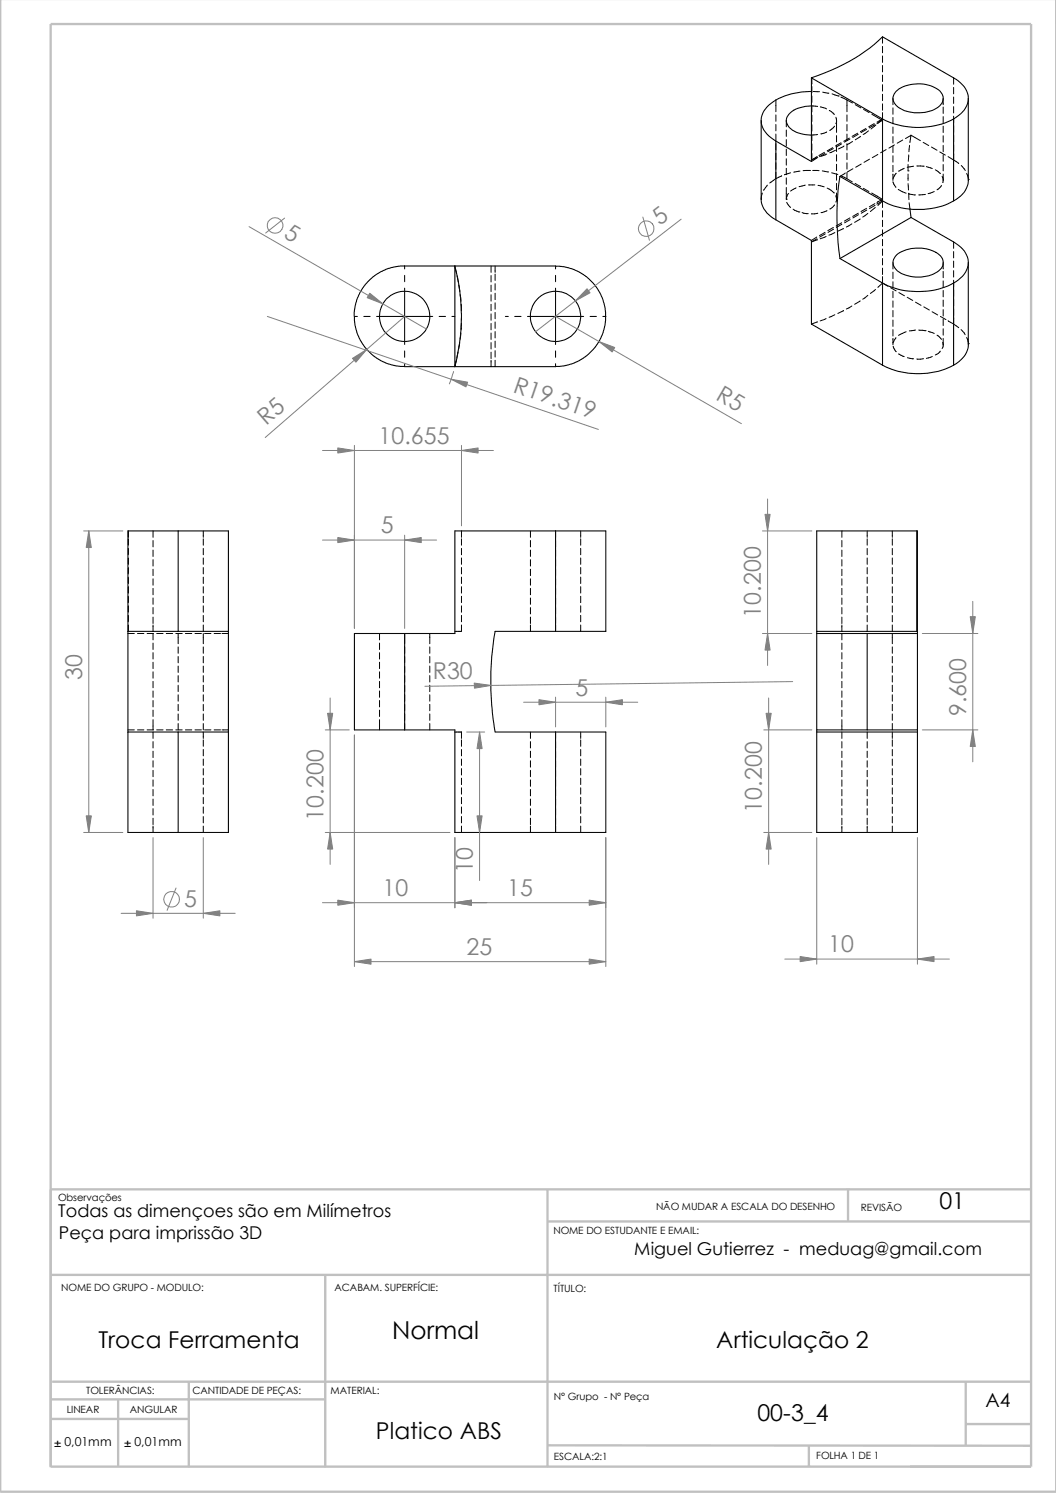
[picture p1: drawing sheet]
<svg xmlns="http://www.w3.org/2000/svg" width="210mm" height="297mm" viewBox="0 0 210 297" stroke-linecap="round" stroke-linejoin="round" font-family="sans-serif">
<g fill="none" stroke="#c0c0c0" stroke-width=".47">
<path d="M0 -.1v296.9h210.1v-296.9M10.1 236.6h195M108.9 236.6v55.3M168.7 236.5v6.4M10.1 253.6h195M64.7 253.6v38.3M108.9 243h96.2M10 278.4h54.6M10.4 274.9h194.7M23.5 278.4v13.2M37.5 274.9v17M192.1 274.8v12.7"/>
<path d="M10.1 291.8h195v-287h-195v287.1M10.2 282.3h27.3M108.9 287.5l96.2 .1M160.9 287.5v4.3M192.1 283.3h13"/>
</g>
<g fill="none" stroke="#000" stroke-width=".2">
<path d="M154.3 19.9v2.3M161.5 15.5v1.2M161.5 17.2v1.3M161.5 19.1v1.3M161.7 18.2h.1M161.8 18.2h1.2M163.6 18.3l1.2 .2M165.5 18.7l1.2 .4M166.7 19.1h.1M167.3 19.3l2.2 1.2M168.4 19.9v2.3M175.5 7.3v1.3"/>
<path d="M175.5 9.2v1.3M175.5 11.1v1.3M175.5 13v1.3M175.5 14.9v1.3M175.5 16.8v1.3M175.5 18.8v1.2M177.6 19.6v1.2M187.6 19.6v1.2M189.7 15.5v1.3M189.7 17.4v1.3M189.7 19.3v1.3M151.6 38.4l-.2 1.3"/>
<path d="M152.6 36.8l-.8 1M154.1 35.6l-1 .8M154.3 22.9v1.2M154.3 24.8v1.2M154.3 26.7v1.2M154.3 28.6v1.2M154.3 30.5v1.3M154.3 32.4v1.3M154.3 34.3v1.3l1.1-.6M156 34.8h.1M156.4 39.6h.1M156.4 24v1.2"/>
<path d="M156.4 25.9v1.2M156.4 27.8v1.2M156.4 29.7v1.2M156.4 31.6v1.3M156.4 33.5v1.3M156.4 35.4v1.3M156.4 37.3v2.4M156.8 38.5l-.4 1.1M157.2 34.4l-1.2 .4M158.3 37.4l-1.1 .6M159.1 34l-1.2 .2M160.1 36.8l-1.2 .3"/>
<path d="M160.8 36.8h1.3M161 33.9h.1M161 33.9l-1.3 .1M161.4 21.1l1.2 .1M161.5 21v1.3M161.5 22.9v1.3M161.5 24.8v1.3M161.5 26.7v1.3M161.5 28.6v1.3M161.5 30.5v1.3M161.6 33.9l1.3 .1M162.4 31.5l-1 .6"/>
<path d="M162.5 31.1l-1 .7M162.6 21.2h.1M162.6 26.8l-1.2 .1M162.6 31.3l-1.1 .5M162.7 36.9l1.2 .3M163.2 21.3l1.2 .4M163.5 34l1.3 .2M164 30.3l-1.1 .6M164.1 30.5l-1.1 .7M164.4 30.6l-1.2 .5M164.4 26.2l-1.2 .4M164.5 37.4l1.4 1"/>
<path d="M164.9 22l1 .8M165.4 34.4l1.2 .3M165.6 29.4l-1.1 .6M165.7 29.5l-1.1 .7M165.9 25.1l-.9 .9M166.2 29.9l-1.2 .5M166.2 38.9l.2 .6M166.2 24.6h.1M166.2 23.3l.2 .7v2.3M166.4 24.3l-.1 .3M166.4 27v1.2M166.4 28.9v1.2"/>
<path d="M166.4 30.8v1.2M166.4 32.7v1.3M166.4 34.6v1.3M166.4 36.5v1.3M166.4 38.4l-.1 1.8M167.2 35l1.2 .5M167.3 28.4l-1.1 .6M167.4 28.6l-1.1 .7M167.9 29l-1.1 .6M168.1 34.4l-1.1 .7M168.4 34.3v1.3l1.1 .6M168.4 22.9v1.2"/>
<path d="M168.4 24.8v1.2M168.4 26.7v1.2M168.4 28.6v1.2M168.4 30.5v1.3M168.4 32.4v1.3M168.9 27.5l-1.1 .6M169 27.6l-1.1 .7M169.5 28.2l-1.1 .6M169.6 33.6l-1.1 .6M170.1 36.5l1.1 .6M170.1 20.8l1.1 .7M170.6 26.5l-1.1 .6"/>
<path d="M170.7 26.7l-1.1 .6M171.2 27.1l-1.1 .7M171.3 32.6l-1.1 .7M171.7 37.5l1.1 .6M171.7 21.8l1.1 .6M172.2 25.6l-1.1 .6M172.3 25.7l-1.1 .7M172.7 26l-1 .8M172.9 31.7l-1.1 .6M173.4 38.4l2.1 1.3M173.4 22.7l2.1 1.3M173.9 24.6l-1.1 .6"/>
<path d="M174 24.8l-1.1 .6M174.2 24.8l-1 .9M174.4 24.3l1.1-.6-.9 .8M174.6 30.7l-1.1 .7M175.5 40l-1.1 .6M175.5 20.7v1.2M175.5 22.4v1.6M175.5 39.7v1.6M175.5 24l-1.1 .6M175.5 39.7l-1.1 .6M176.2 29.8l-1.1 .6M177.6 36.2l.6 1.1"/>
<path d="M177.6 21.5v1.2M177.6 23.4v1.2M177.6 25.3v1.2M177.6 27.2v1.2M177.6 29.1v1.3M177.6 31v1.3M177.6 32.9v1.3M177.6 34.6v1.3M177.9 28.8l-1.1 .7M178.2 34.5l-.6 1.1M178.6 37.7l1.6 .7M179.5 27.9l-1.1 .6"/>
<path d="M179.8 33.5l-1.1 .5M180.1 27.6l1.1-.7-.3 1.4M180.6 34h.1M180.6 36.5l.1 1.3M180.6 32.7v1.3M180.6 34.6v1.3M180.7 38.4l.1 1.3M180.7 30.8l-.1 1.3M180.8 38.6l1.3 .2M180.9 28.9l-.1 1.3M181.1 26.9l1.9 1.1M181.7 33.1l-1.3 .2"/>
<path d="M182.3 33l1.3 .1M183.6 33.1h.1M183.6 28.3l1.1 .7M184 38.7l-1.3 .1M184.2 33.1l1.2 .4M185.3 29.3l1.1 .6M185.8 38.1l-1.2 .4M186 33.8l1 .7M186.9 30.2l1.1 .7M187.2 36.9l-.8 .9M187.4 35.1l.2 .5M187.6 34.6l-.1 1.7"/>
<path d="M187.6 21.3v1.3M187.6 23.2v1.3M187.6 25.1v1.3M187.6 27v1.3M187.6 28.9v1.3M187.6 30.8v1.3M187.6 32.7v1.3M188.6 31.2l1.1 .6M189.7 21.2v1.3M189.7 23.1v1.3M189.7 25v1.3M189.7 26.9v1.3"/>
<path d="M189.7 28.8v1.3M189.7 30.6v1.2M189.7 31.8l1 .7M191.2 32.9l.8 1M192.2 34.5l.4 1.2M192.6 35.7h.1M80.5 52.9v.6M80.5 54.8v1.2M80.5 57.3v11.2M90.5 53l.3 1.3M90.9 54.9l.2 1.2M91.2 56.7l.2 1.3"/>
<path d="M91.5 58.6l.2 1.3M97.7 52.9v1.3M97.7 54.8v1.3M97.7 56.7v1.3M97.7 58.6v1.3M98.5 52.9v1.3M98.5 54.5v1.3M98.5 56.4v1.3M98.5 58.3v1.3M110.5 52.9v.6M110.5 54.8v1.2M110.5 57.3v11.2"/>
<path d="M156.5 40.3l.7 1M157.7 41.6l1.2 .6M158.9 42.2h.1M159.5 42.3l1.2 .2M162.4 47.2l-1 .6M162.5 47.5l-1.1 .6 1.2-.4M162.6 42.4l-1.2 .1M164.1 46.2l-1.1 .7M164.1 46.5l-1.1 .7M164.3 47l-1.2 .5M164.5 41.9l-1.2 .4M165.7 45.3l-1.1 .6"/>
<path d="M165.8 45.6l-1.1 .6M166 40.8l-1 .8M166 46.3l-1.2 .5M166.2 40.2h.1M167.4 44.3l-1.1 .7M167.4 44.6l-1.1 .7M167.7 45.5l-1.1 .5M169 43.3l-1.1 .7M169.1 43.7l-1.1 .6M169.4 44.5l-1.1 .7M170.7 42.4l-1.1 .7M170.7 42.7l-1.1 .6"/>
<path d="M171.1 43.6l-1.1 .6M171.1 59.9l-1.1 .6M172.3 41.4l-1.1 .7M172.4 41.8l-1.1 .6M172.6 42.5l-1 .7M172.6 58.8l-1 .7M174 40.5l-1.1 .6M174 40.9l-1.1 .6M174.1 41.3l-1 .8M174.1 57.6l-1 .8M175.5 41.9v1.3M175.5 43.8v1.3"/>
<path d="M175.5 45.7v1.3M175.5 47.6v1.3M175.5 49.5v1.3M175.5 51.4v1.3M175.5 53.3v1.3M175.5 55v1.3M175.5 56.3l1.1 .6M175.5 40l-.9 .9M175.5 56.3l-.9 .9M177.1 57.2l1.1 .7M177.6 52.2v1.3M177.6 54.1v1.3"/>
<path d="M177.6 56v1.3M177.6 58v1.2M177.6 59.9v1.2M178.8 58.2l1.1 .6M180.4 59.1l1.1 .7M180.8 40.3l.2 1.3M187.6 52.2v1.3M187.6 54v1.2M187.6 55.9v1.3M187.6 57.8v1.3M187.6 59.7v1.3M189.7 48.1v1.3"/>
<path d="M189.7 50v1.3M189.7 51.9v1.3M189.7 53.8v1.3M189.7 55.8v1.2M189.7 57.7v1.2M189.7 59.6v1.2M70.5 62.9h.6M72.3 62.9h1.3M74.9 62.9h11.2M80.5 69.8v1.3M80.5 72.3v.6M87.3 62.9h1.3"/>
<path d="M89.9 62.9h.6M90.8 71.7l-.3 1.2M91.1 70l-.3 1.2M91.4 68.1l-.2 1.3M91.7 66.3l-.2 1.2M91.7 60.5v1.3M91.7 64.3v1.3M91.8 62.4v1.3M97.7 60.5v1.3M97.7 62.4v1.3M97.7 64.3v1.3M97.7 66.3v1.2"/>
<path d="M97.7 68.2v1.2M97.7 70.1v1.2M97.7 71.7v1.2M98.5 60.2v1.3M98.5 62.1v1.3M98.5 64.1v1.2M98.5 66v1.2M98.5 67.9v1.2M98.5 69.8v1.2M98.5 71.7v1.2M100.5 62.9h.6M102.4 62.9h1.2"/>
<path d="M104.9 62.9h11.2M110.5 69.8v1.3M110.5 72.3v.6M117.3 62.9h1.3M119.9 62.9h.6M162.6 64.1l-1.2 .4M164.3 63.4l-1.2 .4M166 62.6l-1.1 .5M167.8 61.8l-1.2 .6M169.4 60.9l-1.1 .6M177.6 61.8v1.2M177.6 63.7v1.2"/>
<path d="M177.6 65.6v1.2M177.6 67.3v1.3M177.6 68.9l.6 1.1M178.2 67.2l-.6 1M178.7 70.4l1.1 .6M180.2 66l-1.5 .7M180.5 71.2l1.2 .2M182.1 65.7l-1.3 .1M182.1 60.1l1.1 .6M182.7 65.7l1.3 .1M183.6 71.3l-1.3 .1M183.7 61l1.1 .7"/>
<path d="M184 65.8h.1M184.6 65.9l1.2 .4M185.4 62l1.1 .7M185.4 70.9l-1.2 .4M186.4 66.7l.8 .8M187 69.8l-.4 .5-.6 .3M187 62.9l1.1 .7M187.5 68.1l.1 .4M187.6 61.6v1.3M187.6 63.5v1.3M187.6 65.4v1.3M187.6 67.3v1.5l-.2 .5"/>
<path d="M188.6 63.8l1 .6M189.7 61.5v1.2M189.7 63.2v1.3l1 .7M191.1 65.6l.8 1M192.2 67.1l.4 1.3M192.6 68.4h.1M25.5 105.6v1.3M25.5 107.2v1.3M25.5 109.1v1.3M25.5 111v1.3M25.5 112.9v1.3M25.5 114.8v1.3"/>
<path d="M25.5 116.7v1.3M25.5 118.6v1.3M30.4 105.6v1.3M30.4 107.5v1.3M30.4 109.4v1.3M30.4 111.3v1.3M30.4 113.2v1.3M30.4 115.1v1.3M30.4 117.1v1.2M30.4 119v1.2M40.4 105.6v1.3M40.4 107.2v1.3"/>
<path d="M40.4 109.1v1.3M40.4 111v1.3M40.4 112.9v1.3M40.4 114.8v1.3M40.4 116.7v1.3M40.4 118.6v1.3M91.8 105.6v1.3M91.8 107.2v1.3M91.8 109.1v1.3M91.8 111v1.3M91.8 112.9v1.3M91.8 114.8v1.3"/>
<path d="M91.8 116.7v1.3M91.8 118.6v1.3M105.5 105.6v1.3M105.5 107.5v1.3M105.5 109.4v1.3M105.5 111.3v1.3M105.5 113.2v1.3M105.5 115.1v1.3M105.5 117.1v1.2M105.5 119v1.2M110.5 105.6v1.3M110.5 107.5v1.3"/>
<path d="M110.5 109.4v1.3M110.5 111.3v1.3M110.5 113.2v1.3M110.5 115.1v1.3M110.5 117.1v1.2M110.5 119v1.2M115.5 105.6v1.3M115.5 107.2v1.3M115.5 109.1v1.3M115.5 111v1.3M115.5 112.9v1.3M115.5 114.8v1.3"/>
<path d="M115.5 116.7v1.3M115.5 118.6v1.3M167.4 105.6v1.3M167.4 107.5v1.3M167.4 109.4v1.3M167.4 111.3v1.3M167.4 113.2v1.3M167.4 115.1v1.3M167.4 117.1v1.2M167.4 119v1.2M172.5 105.6v1.3M172.5 107.2v1.3"/>
<path d="M172.5 109.1v1.3M172.5 111v1.3M172.5 112.9v1.3M172.5 114.8v1.3M172.5 116.7v1.3M172.5 118.6v1.3M177.5 105.6v1.3M177.5 107.2v1.3M177.5 109.1v1.3M177.5 111v1.3M177.5 112.9v1.3M177.5 114.8v1.3"/>
<path d="M177.5 116.7v1.3M177.5 118.6v1.3M25.4 126h1.3M25.5 120.5v1.3M25.5 122.4v1.3M25.5 124.3v1.3M27.3 126h1.3M29.3 126h1.2M30.4 120.9v1.2M30.4 122.8v1.2M30.4 124.3v1.3M30.4 126v1.3"/>
<path d="M30.4 127.9v1.3M30.4 129.8v1.3M30.4 131.7v1.3M30.4 133.6v1.3M30.4 135.6v1.2M30.4 137.5v1.2M30.4 139.4v1.2M31.2 126h1.2M33.1 126h1.2M35 126h1.2M35.4 126v2.1M35.4 128.7v1.3"/>
<path d="M35.4 130.6v1.3M35.4 132.5v1.3M35.4 134.4v1.3M35.4 136.3v1.3M35.4 138.2v1.3M36.9 126h1.2M38.8 126h1.2M40.4 120.5v1.3M40.4 122.4v1.3M40.4 124.3v1.3M40.4 126v2.1M40.4 128.7v1.3"/>
<path d="M40.4 130.6v1.3M40.4 132.5v1.3M40.4 134.4v1.3M40.4 136.3v1.3M40.4 138.2v1.3M40.7 126h1.3M42.6 126h1.3M44.2 126h1.2M75.5 126v1.3M75.5 127.9v1.3M75.5 129.8v1.3M75.5 131.7v1.3"/>
<path d="M75.5 133.6v1.3M75.5 135.6v1.2M75.5 137.5v1.2M75.5 139.4v1.2M80.5 126v2.1M80.5 128.7v1.3M80.5 130.6v1.3M80.5 132.5v1.3M80.5 134.4v1.3M80.5 136.3v1.3M80.5 138.2v1.3M85.5 126v2.1"/>
<path d="M85.5 128.7v1.3M85.5 130.6v1.3M85.5 132.5v1.3M85.5 134.4v1.3M85.5 136.3v1.3M85.5 138.2v1.3M90.5 125.6h1.2M91.8 120.5v1.3M91.8 122.4v1.3M91.8 124.3v1.3M105.5 120.9v1.2M105.5 122.8v1.2"/>
<path d="M105.5 124.3v1.3M110.5 120.9v1.2M110.5 122.8v1.2M110.5 124.3v1.3M115.5 120.5v1.3M115.5 122.4v1.3M115.5 124.3v1.3M167.4 120.9v1.2M167.4 122.8v1.2M167.4 124.3v1.3M167.4 126v1.3M167.4 127.9v1.3"/>
<path d="M167.4 129.8v1.3M167.4 131.7v1.3M167.4 133.6v1.3M167.4 135.6v1.2M167.4 137.5v1.2M167.4 139.4v1.2M172.5 120.5v1.3M172.5 122.4v1.3M172.5 124.3v1.3M177.5 120.5v1.3M177.5 122.4v1.3M177.5 124.3v1.3"/>
<path d="M177.5 126v2.1M177.5 128.7v1.3M177.5 130.6v1.3M177.5 132.5v1.3M177.5 134.4v1.3M177.5 136.3v1.3M177.5 138.2v1.3M182.3 125.6h.2M25.4 145.2h1.3M27.3 145.2h1.3M29.3 145.2h1.2M30.4 141.3v1.2"/>
<path d="M30.4 143.2v2M30.4 145.6v1.3M30.4 147.5v1.3M30.4 149.4v1.3M30.4 151.3v1.3M30.4 153.2v1.3M30.4 155.2v1.2M30.4 157.1v1.2M30.4 159v1.2M31.2 145.2h1.2M33.1 145.2h1.2M35 145.2h1.2"/>
<path d="M35.4 140.1v1.3M35.4 142v1.3M35.4 143.9v1.3M36.9 145.2h1.2M38.8 145.2h1.2M40.4 140.1v1.3M40.4 142v1.3M40.4 143.9v1.3M40.4 145.6v1.3M40.4 147.2v1.3M40.4 149.1v1.3M40.4 151v1.3"/>
<path d="M40.4 152.9v1.3M40.4 154.8v1.3M40.4 156.7v1.3M40.4 158.6v1.3M40.7 145.2h1.3M42.6 145.2h1.3M44.2 145.2h1.2M75.5 141.3v1.2M75.5 143.2v2M80.5 140.1v1.3M80.5 142v1.3M80.5 143.9v1.3"/>
<path d="M85.5 140.1v1.3M85.5 142v1.3M85.5 143.9v1.3M90.5 145.6h1.3v1.3M91.8 147.2v1.3M91.8 149.1v1.3M91.8 151v1.3M91.8 152.9v1.3M91.8 154.8v1.3M91.8 156.7v1.3M91.8 158.6v1.3M105.5 145.6v1.3"/>
<path d="M105.5 147.5v1.3M105.5 149.4v1.3M105.5 151.3v1.3M105.5 153.2v1.3M105.5 155.2v1.2M105.5 157.1v1.2M105.5 159v1.2M110.5 145.6v1.3M110.5 147.5v1.3M110.5 149.4v1.3M110.5 151.3v1.3M110.5 153.2v1.3"/>
<path d="M110.5 155.2v1.2M110.5 157.1v1.2M110.5 159v1.2M115.5 145.6v1.3M115.5 147.2v1.3M115.5 149.1v1.3M115.5 151v1.3M115.5 152.9v1.3M115.5 154.8v1.3M115.5 156.7v1.3M115.5 158.6v1.3M167.4 141.3v1.2"/>
<path d="M167.4 143.2v2M167.4 145.6v1.3M167.4 147.5v1.3M167.4 149.4v1.3M167.4 151.3v1.3M167.4 153.2v1.3M167.4 155.2v1.2M167.4 157.1v1.2M167.4 159v1.2M172.5 145.6v1.3M172.5 147.5v1.3M172.5 149.4v1.3"/>
<path d="M172.5 151.3v1.3M172.5 153.2v1.3M172.5 155.2v1.2M172.5 157.1v1.2M172.5 159v1.2M177.5 140.1v1.3M177.5 142v1.3M177.5 143.9v1.3M177.5 145.6v1.3M177.5 147.2v1.3M177.5 149.1v1.3M177.5 151v1.3"/>
<path d="M177.5 152.9v1.3M177.5 154.8v1.3M177.5 156.7v1.3M177.5 158.6v1.3M30.4 160.9v1.2M30.4 162.8v1.2M30.4 164.3v1.3M40.4 160.5v1.3M40.4 162.4v1.3M40.4 164.3v1.3M91.8 160.5v1.3M91.8 162.4v1.3"/>
<path d="M91.8 164.3v1.3M105.5 160.9v1.2M105.5 162.8v1.2M105.5 164.3v1.3M110.5 160.9v1.2M110.5 162.8v1.2M110.5 164.3v1.3M115.5 160.5v1.3M115.5 162.4v1.3M115.5 164.3v1.3M167.4 160.9v1.2M167.4 162.8v1.2"/>
<path d="M167.4 164.3v1.3M172.5 160.9v1.2M172.5 162.8v1.2M172.5 164.3v1.3M177.5 160.5v1.3M177.5 162.4v1.3M177.5 164.3v1.3"/>
</g>
<g fill="none" stroke="#000" stroke-width=".21">
<path d="M161.4 15.5a36.4 36.4 0 0 0 14.1-8.2l14.2 8.2a4.7 4.7 0 0 1 2.8 4.7 5.3 5.3 0 0 1-2.8 3.5M161.4 18.2a12.7 12.7 0 0 0-8.9 3.1 3.8 3.8 0 0 0 .4 5.8l1.4 1M161.4 15.5l14.1 8.2M161.4 15.5v16.6l-7.1-4M178.2 18.2a7.2 7.2 0 0 1 8.7-.1 2.09 2.09 0 0 1-.7 3.4 7.2 7.2 0 0 1-8.1-.6 1.83 1.83 0 0 1 .1-2.7zM192.6 19.6v16.3a4.8 4.8 0 0 1-2.9 4.1M151.4 24v15.7a4.8 4.8 0 0 0 2.9 4M154.3 28.1v15.6M161.4 21.1a5.5 5.5 0 0 0-4.9 2.1 2.26 2.26 0 0 0 1.4 2.9 7.7 7.7 0 0 0 3.5 .8M175.5 23.7a15.6 15.6 0 0 0 14.2 0M175.5 40a15.6 15.6 0 0 0 14.2 0M175.5 40l-8.5-4.9a55.6 55.6 0 0 0 0 16.3"/>
<path d="M175.5 23.7v16.3M189.7 23.7v16.3M90.4 52.9a38.2 38.2 0 0 1 .1 20v-20M110.5 53h1.6l1.5 .4 1.6 .7 1.8 1.3 1.4 1.4 1.3 2.3 .6 2 .2 1.8M110.5 52.9h-30.9l-1.7 .3-1.2 .4-1.8 1-.7 .5-1.6 1.5-1 1.6-.6 1.4-.5 2.1-.1 1.2M154.3 43.7l7.1 4.1v16.7l14.1 8.1M167 51.4l8.5 4.9M175.5 56.3a15.6 15.6 0 0 0 14.2 0M175.5 56.3v16.3M178.3 50.7a7.3 7.3 0 0 1 8.8 .2 2.01 2.01 0 0 1-.7 3.2 7.3 7.3 0 0 1-8.1-.4 1.92 1.92 0 0 1 0-3zM181 41.6l.2 1.7M181.2 43.3l8.5 4.8a4.7 4.7 0 0 1 2.8 4.8 5.3 5.3 0 0 1-2.8 3.4"/>
<path d="M181.2 43.3l-14.2 8.1M189.7 56.3v16.3M192.6 52.2v16.4a4.8 4.8 0 0 1-2.9 4M70.5 62.9l.1 1.9 .6 2 1.1 2 1.4 1.5 1.2 .9 1.7 1 2 .6 1.8 .1M120.4 62.9v1.6l-.4 1.6-.7 1.5-.9 1.5-1.4 1.4-1 .7-1.7 1-1.3 .4-2.5 .3h-30M175.5 72.6a15.6 15.6 0 0 0 14.2 0M35.4 105.6h10v20M35.4 105.6h-10v20M35.4 105.6v20M110.5 105.6h10v20h-10M110.5 105.6h-20v20.4h-10M110.5 105.6v20"/>
<path d="M162.4 105.6h20.1v60h-20.1zM182.3 105.6v20h-19.9M25.4 125.6h10M25.4 125.6v20M35.4 125.6h10M45.4 125.6v20M80.5 126h-10v19.2h10M80.5 126v19.2M110.5 125.6h-12a59.3 59.3 0 0 0 0 20M162.4 126h10.1M172.5 126h10M172.5 126v19.2"/>
<path d="M25.4 145.6h10M25.4 145.6v20h10M35.4 145.6h10M35.4 145.6v20M45.4 145.6v20h-10M80.5 145.2h10v20.4h20M98.5 145.6h12M110.5 145.6h10v20h-10M110.5 145.6v20M162.4 145.2h10.1M162.4 145.6h20.1M172.5 145.2h10"/>
<circle cx="80.5" cy="62.9" r="5"/>
<circle cx="110.5" cy="62.9" r="5"/>
</g>
<g fill="none" stroke="#808080" stroke-width=".2">
<path d="M49.5 45.1l35.3 20.3M56.6 43.4l-3.8 3M127.8 43.2l1.4 4.6M135.5 43.6l-29 22.4M53.2 62.9l65.8 22.5M80.5 62.9l-27.8 24.1M90.2 73.9l-.8 2.5M110.5 62.9l36.9 21.4M64.1 89.6h34M70.5 88.6v36.4M91.8 88.6v16M152.7 99.3v33.1"/>
<path d="M16.6 105.6h7.8M17.7 105.6v60M64.1 107.4h22.7M80.5 106.5v18.5M151.6 105.6h9.9M193.5 119.6v32M65.7 138.9v33.1M104.1 139.7h22.7M110.5 138.7v5.9M120.5 138.7v5.9M151.6 126h9.9M152.9 138.9v33.1"/>
<path d="M157.6 135.6l-73.1 .9M183.4 126h11.1M64.7 145.2h4.8M70.5 146.2v46.1M92.8 145.6h3.6M95.4 145.6v29.6M151.9 145.2h9.6M183.4 145.2h11.1M16.6 165.6h7.8M30.4 166.6v16.1M35 176.7l-1.8 4.4M40.4 166.6v16.1"/>
<path d="M64.1 179.6h56.4M64.7 165.6h24.8M90.5 166.6v14M120.5 166.6v25.7M151.9 165.6h9.6M162.4 166.6v25.2M182.5 166.6v25.2M24.1 181.7h22.7M70.5 191.3h50M156.1 190.8h32.7"/>
<circle cx="54.7" cy="44.9" r="1.56"/>
<circle cx="128.5" cy="45.5" r="1.55"/>
<circle cx="34.1" cy="178.9" r="1.56"/>
</g>
<g fill="#808080" stroke="#808080" stroke-width=".2">
<path d="M70.1 71.3l2.8-1.8-2.1 2.6z"/>
<path d="M73.5 58.3l2.7 2.2-3.2-1.3z"/>
<path d="M116.8 57.4l.5 .9-2.9 1.6z"/>
<path d="M119.1 67.9l3.2 1.2-.5 .9z"/>
<path d="M89.7 75.4l3.3 .6-.3 1z"/>
<path d="M90.5 179.6l3.3-.5v1z"/>
<path d="M65.7 165.6l.5 3.3h-1z"/>
<path d="M120.5 139.7l3.3-.5v1z"/>
<path d="M94.3 135.9l3.4 .5-3.3 .5z"/>
<path d="M70.5 191.3l3.3-.5v1z"/>
<path d="M80.5 107.4l3.3-.5v1z"/>
<path d="M67.2 179.1l3.3 .5-3.3 .5z"/>
<path d="M67.2 106.9l3.3 .5-3.3 .5z"/>
<path d="M117.2 179.1l3.3 .5-3.3 .5z"/>
<path d="M65.2 141.9h1l-.5 3.3z"/>
<path d="M91.8 89.6l3.3-.5v1z"/>
<path d="M67.2 89.1l3.3 .5-3.3 .5z"/>
<path d="M107.2 139.2l3.3 .5-3.3 .5z"/>
<path d="M117.2 190.8l3.3 .5-3.3 .5z"/>
<path d="M94.9 162.3h1l-.5 3.3z"/>
<path d="M95.4 145.6l.5 3.3h-1z"/>
<path d="M182.5 190.8l3.3-.5v1z"/>
<path d="M159.1 190.3l3.3 .5-3.3 .5z"/>
<path d="M152.9 165.6l.5 3.3h-1z"/>
<path d="M152.4 141.9h1l-.5 3.3z"/>
<path d="M152.1 102.3h1.1l-.5 3.3z"/>
<path d="M152.7 126l.5 3.3h-1.1z"/>
<path d="M193.5 145.2l.5 3.3h-1z"/>
<path d="M193 122.7h1l-.5 3.3z"/>
<path d="M17.7 105.6l.5 3.3h-1.1z"/>
<path d="M17.1 162.3h1.1l-.5 3.3z"/>
<path d="M40.4 181.7l3.3-.5v1z"/>
<path d="M27.1 181.2l3.3 .5-3.3 .5z"/>
</g>
<text font-size="4.9" x="78" y="266.4">Normal</text>
<g font-size="4.6" fill="#808080">
<text x="56.3" y="47.2" transform="rotate(30 56.3 47.2)">5</text>
<text x="131.3" y="44.9" transform="rotate(-38 131.3 44.9)">5</text>
<text x="101.9" y="77.9" transform="rotate(19 101.9 77.9)">R19.319</text>
<text x="142.2" y="79.4" transform="rotate(30 142.2 79.4)">R5</text>
<text x="52.9" y="84.8" transform="rotate(-41 52.9 84.8)">R5</text>
<text x="75.3" y="88.3">10.655</text>
<text x="75.7" y="106.1">5</text>
<text x="151.3" y="122.9" transform="rotate(-90 151.3 122.9)">10.200</text>
<text x="16.3" y="135.3" transform="rotate(-90 16.3 135.3)">30</text>
<text x="86.1" y="135.2">R30</text>
<text x="114.5" y="138.4">5</text>
<text x="192.1" y="142.5" transform="rotate(-90 192.1 142.5)">9.600</text>
<text x="151.5" y="161.7" transform="rotate(-90 151.5 161.7)">10.200</text>
<text x="64.3" y="163.3" transform="rotate(-90 64.3 163.3)">10.200</text>
<text x="94.1" y="173.6" transform="rotate(-90 94.1 173.6)">10</text>
<text x="76.1" y="178.3">10</text>
<text x="100.9" y="178.3">15</text>
<text x="36.6" y="180.4">5</text>
<text x="92.8" y="190">25</text>
<text x="164.7" y="189.5">10</text>
</g>
<g font-size="4.6">
<text x="186.8" y="240.6">01</text>
<text x="19.6" y="268.2">Troca Ferramenta</text>
<text x="142.5" y="268.2">Articulação 2</text>
<text x="74.8" y="286.2">Platico ABS</text>
<text x="150.6" y="282.7">00-3_4</text>
</g>
<text font-size="3.9" x="196" y="280">A4</text>
<g font-size="3.5">
<text x="11.6" y="242">Todas as dimençoes são em Milímetros</text>
<text x="11.7" y="246.4">Peça para imprissão 3D</text>
<text x="126.2" y="249.7">Miguel Gutierrez - meduag@gmail.com</text>
</g>
<g font-size="2.5">
<text x="10.8" y="287.9">± 0,01mm</text>
<text x="24.7" y="287.9">± 0,01mm</text>
</g>
<g font-size="2">
<text x="11.6" y="239">Observações</text>
<text x="110.1" y="245.5">NOME DO ESTUDANTE E EMAIL:</text>
<text x="130.5" y="240.7">NÃO MUDAR A ESCALA DO DESENHO</text>
<text x="171.2" y="240.9">REVISÃO</text>
<text x="12.2" y="256.9">NOME DO GRUPO - MODULO:</text>
<text x="66.5" y="256.9">ACABAM. SUPERFÍCIE:</text>
<text x="110.1" y="257">TÍTULO:</text>
<text x="13.3" y="281.1">LINEAR</text>
<text x="17.1" y="277.4">TOLERÂNCIAS:</text>
<text x="25.8" y="281.1">ANGULAR</text>
<text x="38.3" y="277.4">CANTIDADE DE PEÇAS:</text>
<text x="65.7" y="277.4">MATERIAL:</text>
<text x="110.2" y="278.5">N° Grupo - N° Peça</text>
<text x="110.2" y="290.4">ESCALA:2:1</text>
<text x="162.3" y="290.3">FOLHA 1 DE 1</text>
</g>
</svg>
